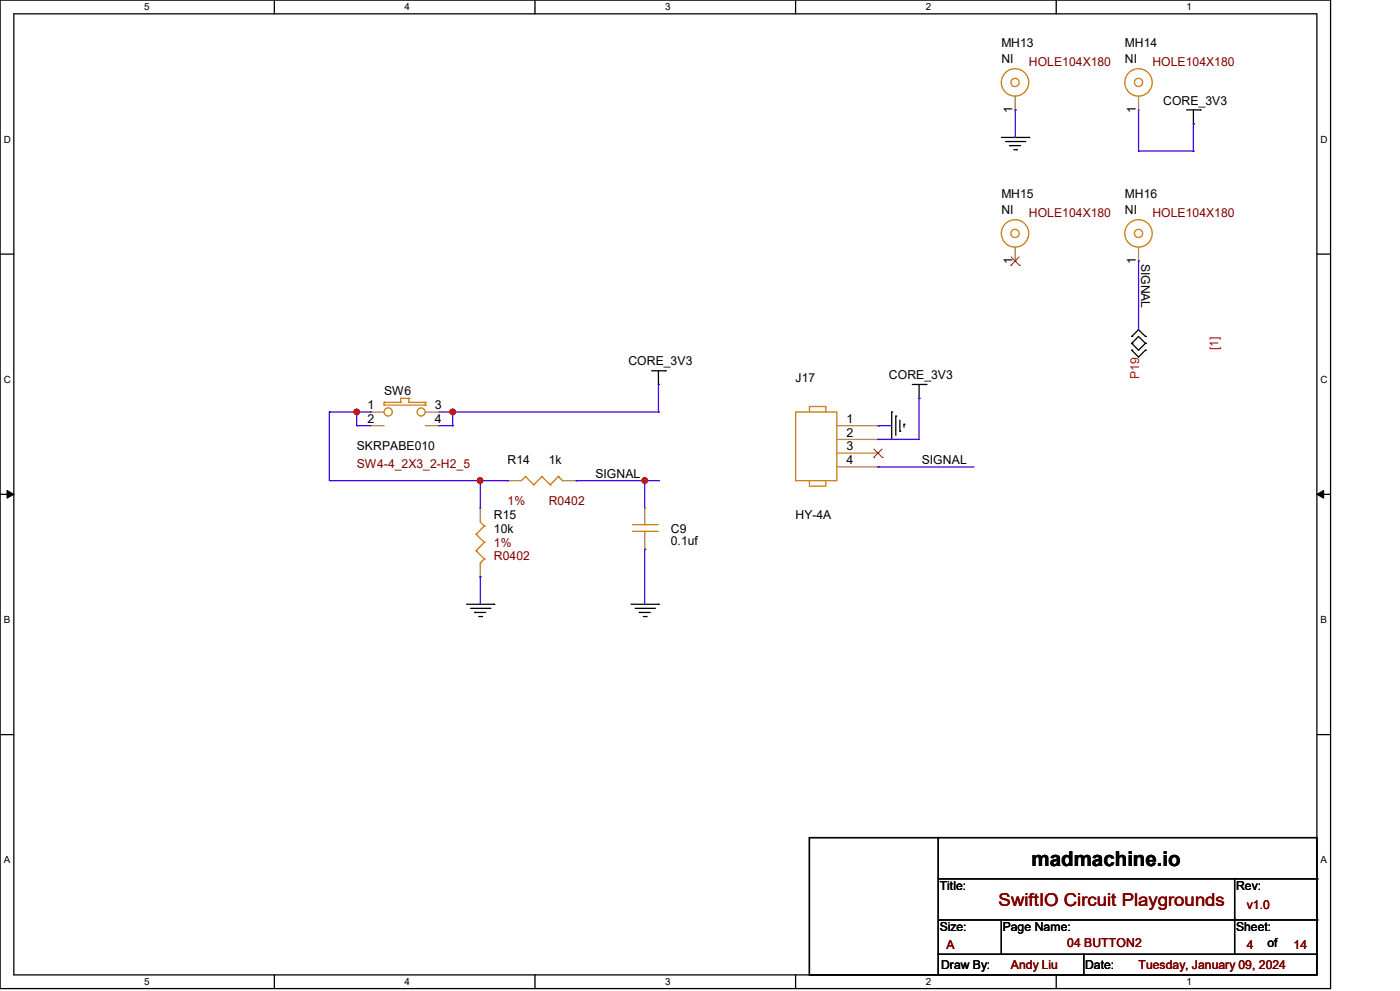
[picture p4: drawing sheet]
<svg xmlns="http://www.w3.org/2000/svg" width="420mm" height="297mm" viewBox="0 0 420 297" stroke-linecap="round" stroke-linejoin="round" font-family="sans-serif">
<path d="M0 0h399.2v296.3h-399.2zM4.1 4.1h391v288.1h-391z" fill="none" stroke="#000" stroke-width=".38"/>
<g fill="#fff">
<path d="M43.2 .5h1.6v3.2h-1.6z"/>
<path d="M43.2 292.6h1.6v3.3h-1.6z"/>
</g>
<path d="M82.3 0v4.1M82.3 292.2v4.1" fill="none" stroke="#000" stroke-width=".38"/>
<g fill="#fff">
<path d="M121.4 .5h1.6v3.2h-1.6z"/>
<path d="M121.4 292.6h1.6v3.3h-1.6z"/>
</g>
<path d="M160.5 0v4.1M160.5 292.2v4.1" fill="none" stroke="#000" stroke-width=".38"/>
<g fill="#fff">
<path d="M199.6 .5h1.6v3.2h-1.6z"/>
<path d="M199.6 292.6h1.6v3.3h-1.6z"/>
</g>
<path d="M238.7 0v4.1M238.7 292.2v4.1" fill="none" stroke="#000" stroke-width=".38"/>
<g fill="#fff">
<path d="M277.7 .5h1.7v3.2h-1.7z"/>
<path d="M277.7 292.6h1.7v3.3h-1.7z"/>
</g>
<path d="M316.9 0v4.1M316.9 292.2v4.1" fill="none" stroke="#000" stroke-width=".38"/>
<g fill="#fff">
<path d="M355.9 .5h1.6v3.2h-1.6z"/>
<path d="M355.9 292.6h1.6v3.3h-1.6z"/>
<path d="M1.1 40.1h2.1v3.3h-2.1z"/>
<path d="M396.1 40.1h2.1v3.3h-2.1z"/>
<path d="M1.1 112.1h2.1v3.3h-2.1z"/>
<path d="M396.1 112.1h2.1v3.3h-2.1z"/>
</g>
<path d="M0 76.2h4.1M395.1 76.2h4.1" fill="none" stroke="#000" stroke-width=".38"/>
<g fill="#fff">
<path d="M1.1 184.1h1.9v3.3h-1.9z"/>
<path d="M396.1 184.1h2v3.3h-2z"/>
</g>
<path d="M0 148.2h4.1M395.1 148.2h4.1" fill="none" stroke="#000" stroke-width=".38"/>
<path d="M2.1 147l2 1.2-2 1.1zM395.1 148.2l2-1.2v2.3z" fill="#000" stroke="#000" stroke-width=".3"/>
<g fill="#fff">
<path d="M1.1 256.2h1.9v3.2h-1.9z"/>
<path d="M396.1 256.2h2v3.2h-2z"/>
</g>
<g fill="none" stroke="#000" stroke-width=".38">
<path d="M356 32.9h4.1M358 32.9v4.2M300.4 41.2h8.3M301.7 42.4h5.7M302.9 43.6h3.3M304.1 44.9h.8M195.5 111.1h4.1M197.5 111.1v4.1M273.7 115.2h4.1M275.7 115.2v4.2M339.5 100.8l2-2 2.1 2M339.5 104.9l2 2.1 2.1-2.1"/>
<path d="M341.5 100.8l2.1 2.1-2.1 2-2-2zM267.5 123.5v8.2M268.7 124.7v5.8M270 125.9v3.3M271.2 127.2v.8M140 181.1h8.2M141.2 182.3h5.7M142.4 183.6h3.3M143.6 184.8h.9M189.3 181.1h8.2M190.5 182.3h5.8M191.8 183.6h3.3"/>
<path d="M193 184.8h.8M0 220.2h4.1M395.1 220.2h4.1M242.8 251h152.3v41.2h-152.3zM281.5 251v41.2M281.5 275.7h113.6M281.5 263.4h113.6M300.4 275.7v10.3M370.4 263.4v22.6M281.5 286h113.6M325.1 286v6.2"/>
</g>
<g fill="#000">
<circle cx="358" cy="37.1" r=".19"/>
<circle cx="360.1" cy="32.9" r=".19"/>
<circle cx="302.9" cy="43.6" r=".19"/>
<circle cx="304.9" cy="44.9" r=".19"/>
<circle cx="307.4" cy="42.4" r=".19"/>
<circle cx="308.7" cy="41.2" r=".19"/>
<circle cx="197.5" cy="115.2" r=".19"/>
<circle cx="199.6" cy="111.1" r=".19"/>
<circle cx="275.7" cy="119.4" r=".19"/>
<circle cx="277.8" cy="115.2" r=".19"/>
<circle cx="339.5" cy="102.9" r=".19"/>
<circle cx="339.5" cy="104.9" r=".19"/>
<circle cx="339.5" cy="100.8" r=".19"/>
<circle cx="343.6" cy="102.9" r=".19"/>
<circle cx="343.6" cy="100.8" r=".19"/>
<circle cx="343.6" cy="104.9" r=".19"/>
<circle cx="267.5" cy="123.5" r=".19"/>
<circle cx="268.7" cy="124.7" r=".19"/>
<circle cx="270" cy="129.2" r=".19"/>
<circle cx="271.2" cy="127.2" r=".19"/>
<circle cx="142.4" cy="183.6" r=".19"/>
<circle cx="144.5" cy="184.8" r=".19"/>
<circle cx="146.9" cy="182.3" r=".19"/>
<circle cx="148.2" cy="181.1" r=".19"/>
<circle cx="191.8" cy="183.6" r=".19"/>
<circle cx="193.8" cy="184.8" r=".19"/>
<circle cx="196.3" cy="182.3" r=".19"/>
<circle cx="197.5" cy="181.1" r=".19"/>
<circle cx="281.5" cy="251" r=".19"/>
<circle cx="370.4" cy="275.7" r=".19"/>
<circle cx="395.1" cy="275.7" r=".19"/>
<circle cx="395.1" cy="263.4" r=".19"/>
<circle cx="281.5" cy="286" r=".19"/>
<circle cx="300.4" cy="286" r=".19"/>
<circle cx="325.1" cy="292.2" r=".19"/>
<circle cx="370.4" cy="286" r=".19"/>
</g>
<path d="M144.1 156.4l1.2 1.2" fill="none" stroke="#cc8006" stroke-width=".38"/>
<circle cx="145.3" cy="157.6" r=".19" fill="#cc8006"/>
<path d="M145.3 157.6l-2.5 2.5" fill="none" stroke="#cc8006" stroke-width=".38"/>
<circle cx="142.8" cy="160.1" r=".19" fill="#cc8006"/>
<path d="M142.8 160.1l2.5 2.5" fill="none" stroke="#cc8006" stroke-width=".38"/>
<circle cx="145.3" cy="162.6" r=".19" fill="#cc8006"/>
<path d="M145.3 162.6l-2.5 2.5" fill="none" stroke="#cc8006" stroke-width=".38"/>
<circle cx="142.8" cy="165.1" r=".19" fill="#cc8006"/>
<path d="M142.8 165.1l2.5 2.4" fill="none" stroke="#cc8006" stroke-width=".38"/>
<circle cx="145.3" cy="167.5" r=".19" fill="#cc8006"/>
<path d="M145.3 167.5l-1.2 1.2" fill="none" stroke="#cc8006" stroke-width=".38"/>
<circle cx="144.1" cy="168.7" r=".19" fill="#cc8006"/>
<path d="M144.1 152.3v4.1" fill="none" stroke="#a84" stroke-width=".38"/>
<circle cx="144.1" cy="152.3" r=".19" fill="#a84"/>
<path d="M144.1 168.7v4.1" fill="none" stroke="#a84" stroke-width=".38"/>
<circle cx="144.1" cy="172.8" r=".19" fill="#a84"/>
<g fill="none" stroke="#cc8006" stroke-width=".38">
<circle cx="304.5" cy="70" r="4.1"/>
<circle cx="304.5" cy="70" r="1.23"/>
</g>
<path d="M304.5 74.1v4.1" fill="none" stroke="#a84" stroke-width=".38"/>
<circle cx="304.5" cy="78.2" r=".19" fill="#a84"/>
<path d="M303.3 79.5h.1M303.3 77l2.5 2.5M305.8 77l-2.5 2.5M305.8 79.5h.1" fill="none" stroke="#804000" stroke-width=".3"/>
<path d="M115.2 121.4h12.4" fill="none" stroke="#cc8006" stroke-width=".38"/>
<circle cx="127.6" cy="121.4" r=".19" fill="#cc8006"/>
<path d="M127.6 120.6v.8" fill="none" stroke="#cc8006" stroke-width=".38"/>
<circle cx="127.6" cy="120.6" r=".19" fill="#cc8006"/>
<path d="M122.6 120.6h5" fill="none" stroke="#cc8006" stroke-width=".38"/>
<circle cx="122.6" cy="120.6" r=".19" fill="#cc8006"/>
<path d="M122.6 119.4v1.2" fill="none" stroke="#cc8006" stroke-width=".38"/>
<circle cx="122.6" cy="119.4" r=".19" fill="#cc8006"/>
<path d="M120.2 119.4h2.4" fill="none" stroke="#cc8006" stroke-width=".38"/>
<circle cx="120.2" cy="119.4" r=".19" fill="#cc8006"/>
<path d="M120.2 119.4v1.2" fill="none" stroke="#cc8006" stroke-width=".38"/>
<circle cx="120.2" cy="120.6" r=".19" fill="#cc8006"/>
<path d="M115.2 120.6h5" fill="none" stroke="#cc8006" stroke-width=".38"/>
<circle cx="115.2" cy="120.6" r=".19" fill="#cc8006"/>
<path d="M115.2 120.6v.8" fill="none" stroke="#cc8006" stroke-width=".38"/>
<circle cx="115.2" cy="120.6" r=".19" fill="#cc8006"/>
<g fill="none" stroke="#cc8006" stroke-width=".38">
<circle cx="116.5" cy="123.5" r="1.23"/>
<circle cx="126.3" cy="123.5" r="1.21"/>
</g>
<path d="M111.1 123.5h4.1" fill="none" stroke="#a84" stroke-width=".38"/>
<circle cx="111.1" cy="123.5" r=".19" fill="#a84"/>
<path d="M127.6 123.5h4.1" fill="none" stroke="#a84" stroke-width=".38"/>
<circle cx="131.7" cy="123.5" r=".19" fill="#a84"/>
<path d="M111.1 127.6h4.1" fill="none" stroke="#a84" stroke-width=".38"/>
<circle cx="111.1" cy="127.6" r=".19" fill="#a84"/>
<path d="M127.6 127.6h4.1" fill="none" stroke="#a84" stroke-width=".38"/>
<circle cx="131.7" cy="127.6" r=".19" fill="#a84"/>
<g fill="none" stroke="#cc8006" stroke-width=".38">
<circle cx="341.5" cy="24.7" r="4.1"/>
<circle cx="341.5" cy="24.7" r="1.23"/>
</g>
<path d="M341.5 28.8v4.1" fill="none" stroke="#a84" stroke-width=".38"/>
<circle cx="341.5" cy="32.9" r=".19" fill="#a84"/>
<path d="M193.4 156.4v.8" fill="none" stroke="#cc8006" stroke-width=".38"/>
<circle cx="193.4" cy="157.2" r=".19" fill="#cc8006"/>
<path d="M189.7 159.3h7.4" fill="none" stroke="#cc8006" stroke-width=".38"/>
<circle cx="197.1" cy="159.3" r=".19" fill="#cc8006"/>
<path d="M189.7 157.2h7.4" fill="none" stroke="#cc8006" stroke-width=".38"/>
<circle cx="197.1" cy="157.2" r=".19" fill="#cc8006"/>
<path d="M193.4 159.3v1.2" fill="none" stroke="#cc8006" stroke-width=".38"/>
<circle cx="193.4" cy="159.3" r=".19" fill="#cc8006"/>
<path d="M193.4 152.3v4.1" fill="none" stroke="#a84" stroke-width=".38"/>
<circle cx="193.4" cy="152.3" r=".19" fill="#a84"/>
<path d="M193.4 160.5v4.1" fill="none" stroke="#a84" stroke-width=".38"/>
<circle cx="193.4" cy="164.6" r=".19" fill="#a84"/>
<g fill="none" stroke="#cc8006" stroke-width=".38">
<circle cx="341.5" cy="70" r="4.1"/>
<circle cx="341.5" cy="70" r="1.23"/>
</g>
<path d="M341.5 74.1v4.1" fill="none" stroke="#a84" stroke-width=".38"/>
<circle cx="341.5" cy="78.2" r=".19" fill="#a84"/>
<path d="M157.6 142.8l-1.2 1.3" fill="none" stroke="#cc8006" stroke-width=".38"/>
<circle cx="157.6" cy="142.8" r=".19" fill="#cc8006"/>
<path d="M157.6 142.8l2.5 2.5" fill="none" stroke="#cc8006" stroke-width=".38"/>
<circle cx="160.1" cy="145.3" r=".19" fill="#cc8006"/>
<path d="M162.6 142.8l-2.5 2.5" fill="none" stroke="#cc8006" stroke-width=".38"/>
<circle cx="162.6" cy="142.8" r=".19" fill="#cc8006"/>
<path d="M162.6 142.8l2.5 2.5" fill="none" stroke="#cc8006" stroke-width=".38"/>
<circle cx="165.1" cy="145.3" r=".19" fill="#cc8006"/>
<path d="M167.5 142.8l-2.4 2.5" fill="none" stroke="#cc8006" stroke-width=".38"/>
<circle cx="167.5" cy="142.8" r=".19" fill="#cc8006"/>
<path d="M167.5 142.8l1.2 1.3" fill="none" stroke="#cc8006" stroke-width=".38"/>
<circle cx="168.7" cy="144.1" r=".19" fill="#cc8006"/>
<path d="M152.3 144.1h4.1" fill="none" stroke="#a84" stroke-width=".38"/>
<circle cx="152.3" cy="144.1" r=".19" fill="#a84"/>
<path d="M168.7 144.1h4.1" fill="none" stroke="#a84" stroke-width=".38"/>
<circle cx="172.8" cy="144.1" r=".19" fill="#a84"/>
<path d="M238.7 123.5h12.3v20.6h-12.3zM242.8 123.5v-1.7h4.9v1.7M242.8 144.1v1.6h4.9v-1.6" fill="none" stroke="#cc8006" stroke-width=".38"/>
<path d="M251 127.6h12.4" fill="none" stroke="#a84" stroke-width=".38"/>
<circle cx="263.4" cy="127.6" r=".19" fill="#a84"/>
<path d="M251 131.7h12.4" fill="none" stroke="#a84" stroke-width=".38"/>
<circle cx="263.4" cy="131.7" r=".19" fill="#a84"/>
<path d="M251 135.8h12.4" fill="none" stroke="#a84" stroke-width=".38"/>
<circle cx="263.4" cy="135.8" r=".19" fill="#a84"/>
<path d="M262.1 137.1h.1M262.2 134.6l2.5 2.5M264.6 134.6l-2.5 2.5M264.7 137.1h.1" fill="none" stroke="#804000" stroke-width=".3"/>
<path d="M251 140h12.4" fill="none" stroke="#a84" stroke-width=".38"/>
<circle cx="263.4" cy="140" r=".19" fill="#a84"/>
<g fill="none" stroke="#cc8006" stroke-width=".38">
<circle cx="304.5" cy="24.7" r="4.1"/>
<circle cx="304.5" cy="24.7" r="1.23"/>
</g>
<path d="M304.5 28.8v4.1" fill="none" stroke="#a84" stroke-width=".38"/>
<circle cx="304.5" cy="32.9" r=".19" fill="#a84"/>
<path d="M197.5 115.2v8.3" fill="none" stroke="#4200ff" stroke-width=".38"/>
<circle cx="197.5" cy="115.2" r=".19" fill="#4200ff"/>
<path d="M275.7 119.4v12.3" fill="none" stroke="#4200ff" stroke-width=".38"/>
<circle cx="275.7" cy="119.4" r=".19" fill="#4200ff"/>
<path d="M131.7 123.5h4.1" fill="none" stroke="#4200ff" stroke-width=".38"/>
<circle cx="135.8" cy="123.5" r=".19" fill="#4200ff"/>
<path d="M263.4 127.6h4.1" fill="none" stroke="#4200ff" stroke-width=".38"/>
<circle cx="263.4" cy="127.6" r=".19" fill="#4200ff"/>
<path d="M263.4 131.7h12.3" fill="none" stroke="#4200ff" stroke-width=".38"/>
<circle cx="263.4" cy="131.7" r=".19" fill="#4200ff"/>
<path d="M263.4 140h28.8" fill="none" stroke="#4200ff" stroke-width=".38"/>
<circle cx="263.4" cy="140" r=".19" fill="#4200ff"/>
<path d="M98.8 144.1h45.3" fill="none" stroke="#4200ff" stroke-width=".38"/>
<circle cx="144.1" cy="144.1" r=".19" fill="#4200ff"/>
<path d="M144.1 144.1v8.2" fill="none" stroke="#4200ff" stroke-width=".38"/>
<circle cx="144.1" cy="144.1" r=".19" fill="#4200ff"/>
<circle cx="144" cy="144" r=".8" fill="#f00" stroke="#f00" stroke-width=".38"/>
<path d="M144.1 144.1h8.2" fill="none" stroke="#4200ff" stroke-width=".38"/>
<circle cx="152.3" cy="144.1" r=".19" fill="#4200ff"/>
<path d="M172.8 144.1h20.6" fill="none" stroke="#4200ff" stroke-width=".38"/>
<circle cx="172.8" cy="144.1" r=".19" fill="#4200ff"/>
<path d="M193.4 144.1v8.2" fill="none" stroke="#4200ff" stroke-width=".38"/>
<circle cx="193.4" cy="144.1" r=".19" fill="#4200ff"/>
<circle cx="193.4" cy="144" r=".8" fill="#f00" stroke="#f00" stroke-width=".38"/>
<path d="M193.4 164.6v16.5" fill="none" stroke="#4200ff" stroke-width=".38"/>
<circle cx="193.4" cy="164.6" r=".19" fill="#4200ff"/>
<path d="M144.1 172.8v8.3" fill="none" stroke="#4200ff" stroke-width=".38"/>
<circle cx="144.1" cy="172.8" r=".19" fill="#4200ff"/>
<path d="M341.5 78.2v20.6" fill="none" stroke="#4200ff" stroke-width=".38"/>
<circle cx="341.5" cy="78.2" r=".19" fill="#4200ff"/>
<path d="M304.5 32.9v8.3" fill="none" stroke="#4200ff" stroke-width=".38"/>
<circle cx="304.5" cy="32.9" r=".19" fill="#4200ff"/>
<path d="M341.5 32.9v12.4" fill="none" stroke="#4200ff" stroke-width=".38"/>
<circle cx="341.5" cy="45.3" r=".19" fill="#4200ff"/>
<path d="M358 37.1v8.2" fill="none" stroke="#4200ff" stroke-width=".38"/>
<circle cx="358" cy="37.1" r=".19" fill="#4200ff"/>
<path d="M341.5 45.3h16.5" fill="none" stroke="#4200ff" stroke-width=".38"/>
<circle cx="358" cy="45.3" r=".19" fill="#4200ff"/>
<path d="M193.4 144.1h4.1" fill="none" stroke="#4200ff" stroke-width=".38"/>
<circle cx="197.5" cy="144.1" r=".19" fill="#4200ff"/>
<path d="M131.7 127.6h4.1" fill="none" stroke="#4200ff" stroke-width=".38"/>
<circle cx="135.8" cy="127.6" r=".19" fill="#4200ff"/>
<path d="M135.8 123.5v4.1" fill="none" stroke="#4200ff" stroke-width=".38"/>
<circle cx="135.8" cy="123.5" r=".19" fill="#4200ff"/>
<path d="M135.8 123.5h61.7" fill="none" stroke="#4200ff" stroke-width=".38"/>
<circle cx="197.5" cy="123.5" r=".19" fill="#4200ff"/>
<circle cx="135.8" cy="123.4" r=".8" fill="#f00" stroke="#f00" stroke-width=".38"/>
<path d="M98.8 123.5v20.6" fill="none" stroke="#4200ff" stroke-width=".38"/>
<circle cx="98.8" cy="123.5" r=".19" fill="#4200ff"/>
<path d="M98.8 123.5h8.2" fill="none" stroke="#4200ff" stroke-width=".38"/>
<circle cx="107" cy="123.5" r=".19" fill="#4200ff"/>
<circle cx="107" cy="123.4" r=".79" fill="#f00" stroke="#f00" stroke-width=".38"/>
<path d="M107 127.6h4.1" fill="none" stroke="#4200ff" stroke-width=".38"/>
<circle cx="107" cy="127.6" r=".19" fill="#4200ff"/>
<path d="M107 123.5v4.1" fill="none" stroke="#4200ff" stroke-width=".38"/>
<circle cx="107" cy="123.5" r=".19" fill="#4200ff"/>
<path d="M107 123.5h4.1" fill="none" stroke="#4200ff" stroke-width=".38"/>
<circle cx="111.1" cy="123.5" r=".19" fill="#4200ff"/>
<g fill="#f00" stroke="#f00" stroke-width=".38">
<circle cx="144" cy="144" r=".8"/>
<circle cx="193.4" cy="144" r=".8"/>
<circle cx="135.8" cy="123.4" r=".8"/>
<circle cx="107" cy="123.4" r=".79"/>
</g>
<text font-size="6.1" x="309.5" y="259.6">madmachine.io</text>
<text font-size="5.3" fill="#800000" x="299.6" y="271.4">SwiftIO Circuit Playgrounds</text>
<g font-size="3.7">
<text x="300.4" y="14.1">MH13</text>
<text x="337.4" y="14.1">MH14</text>
<text x="300.4" y="19">NI</text>
<text x="337.4" y="19">NI</text>
<text x="303.7" y="33.8" transform="rotate(-90 303.7 33.8)">1</text>
<text x="340.7" y="33.8" transform="rotate(-90 340.7 33.8)">1</text>
<text x="349" y="31.3">CORE_3V3</text>
<text x="300.4" y="59.3">MH15</text>
<text x="337.4" y="59.3">MH16</text>
<text x="300.4" y="64.2">NI</text>
<text x="337.4" y="64.2">NI</text>
<text x="303.7" y="79" transform="rotate(-90 303.7 79)">1</text>
<text x="340.7" y="79" transform="rotate(-90 340.7 79)">1</text>
<text x="342.3" y="79" transform="rotate(90 342.3 79)">SIGNAL</text>
<text x="188.5" y="109.5">CORE_3V3</text>
<text x="266.7" y="113.6">CORE_3V3</text>
<text x="115.2" y="118.5">SW6</text>
<text x="238.7" y="114.4">J17</text>
<text x="110.3" y="122.6">1</text>
<text x="130.5" y="122.6">3</text>
<text x="110.3" y="126.7">2</text>
<text x="130.5" y="126.7">4</text>
<text x="253.9" y="126.7">1</text>
<text x="253.9" y="130.9">2</text>
<text x="107" y="135">SKRPABE010</text>
<text x="253.9" y="135">3</text>
<text x="152.3" y="139.1">R14</text>
<text x="164.6" y="139.1">1k</text>
<text x="178.6" y="143.3">SIGNAL</text>
<text x="253.9" y="139.1">4</text>
<text x="276.5" y="139.1">SIGNAL</text>
<text x="148.2" y="155.6">R15</text>
<text x="238.7" y="155.6">HY-4A</text>
<text x="148.2" y="159.7">10k</text>
<text x="201.3" y="159.7">C9</text>
<text x="201.3" y="163.4">0.1uf</text>
<text x="281.9" y="266.7">Title:</text>
<text x="370.8" y="266.7">Rev:</text>
<text x="281.9" y="279">Size:</text>
<text x="300.8" y="279">Page Name:</text>
<text x="370.8" y="279">Sheet:</text>
<text x="380.2" y="284">of</text>
<text x="282.3" y="290.5">Draw By:</text>
<text x="325.5" y="290.5">Date:</text>
</g>
<g font-size="3.7" fill="#800000">
<text x="308.6" y="19.8">HOLE104X180</text>
<text x="345.7" y="19.8">HOLE104X180</text>
<text x="308.6" y="65.1">HOLE104X180</text>
<text x="345.7" y="65.1">HOLE104X180</text>
<text x="107" y="140.4">SW4-4_2X3_2-H2_5</text>
<text x="152.3" y="151.5">1%</text>
<text x="164.6" y="151.5">R0402</text>
<text x="148.2" y="163.8">1%</text>
<text x="148.2" y="167.9">R0402</text>
<text x="374.1" y="272.5">v1.0</text>
<text x="284" y="284.4">A</text>
<text x="320.2" y="284">04 BUTTON2</text>
<text x="374.1" y="284.4">4</text>
<text x="388.1" y="284.4">14</text>
<text x="303.3" y="290.5">Andy Liu</text>
<text x="341.5" y="290.5">Tuesday, January 09, 2024</text>
</g>
<g font-size="3.7" fill="#f00">
<text x="365.5" y="104.9" transform="rotate(-90 365.5 104.9)">[1]</text>
<text x="341.7" y="113.6" transform="rotate(-90 341.7 113.6)">P19</text>
</g>
<g font-size="3">
<text x="43.2" y="3.1">5</text>
<text x="121.4" y="3.1">4</text>
<text x="199.6" y="3.1">3</text>
<text x="277.7" y="3.1">2</text>
<text x="355.9" y="3.1">1</text>
<text x="1.1" y="42.8">D</text>
<text x="396.1" y="42.8">D</text>
<text x="1.1" y="114.8">C</text>
<text x="396.1" y="114.8">C</text>
<text x="1.1" y="186.8">B</text>
<text x="396.1" y="186.8">B</text>
<text x="1.1" y="258.8">A</text>
<text x="396.1" y="258.8">A</text>
<text x="43.2" y="295.2">5</text>
<text x="121.4" y="295.2">4</text>
<text x="199.6" y="295.2">3</text>
<text x="277.7" y="295.2">2</text>
<text x="355.9" y="295.2">1</text>
</g>
</svg>
